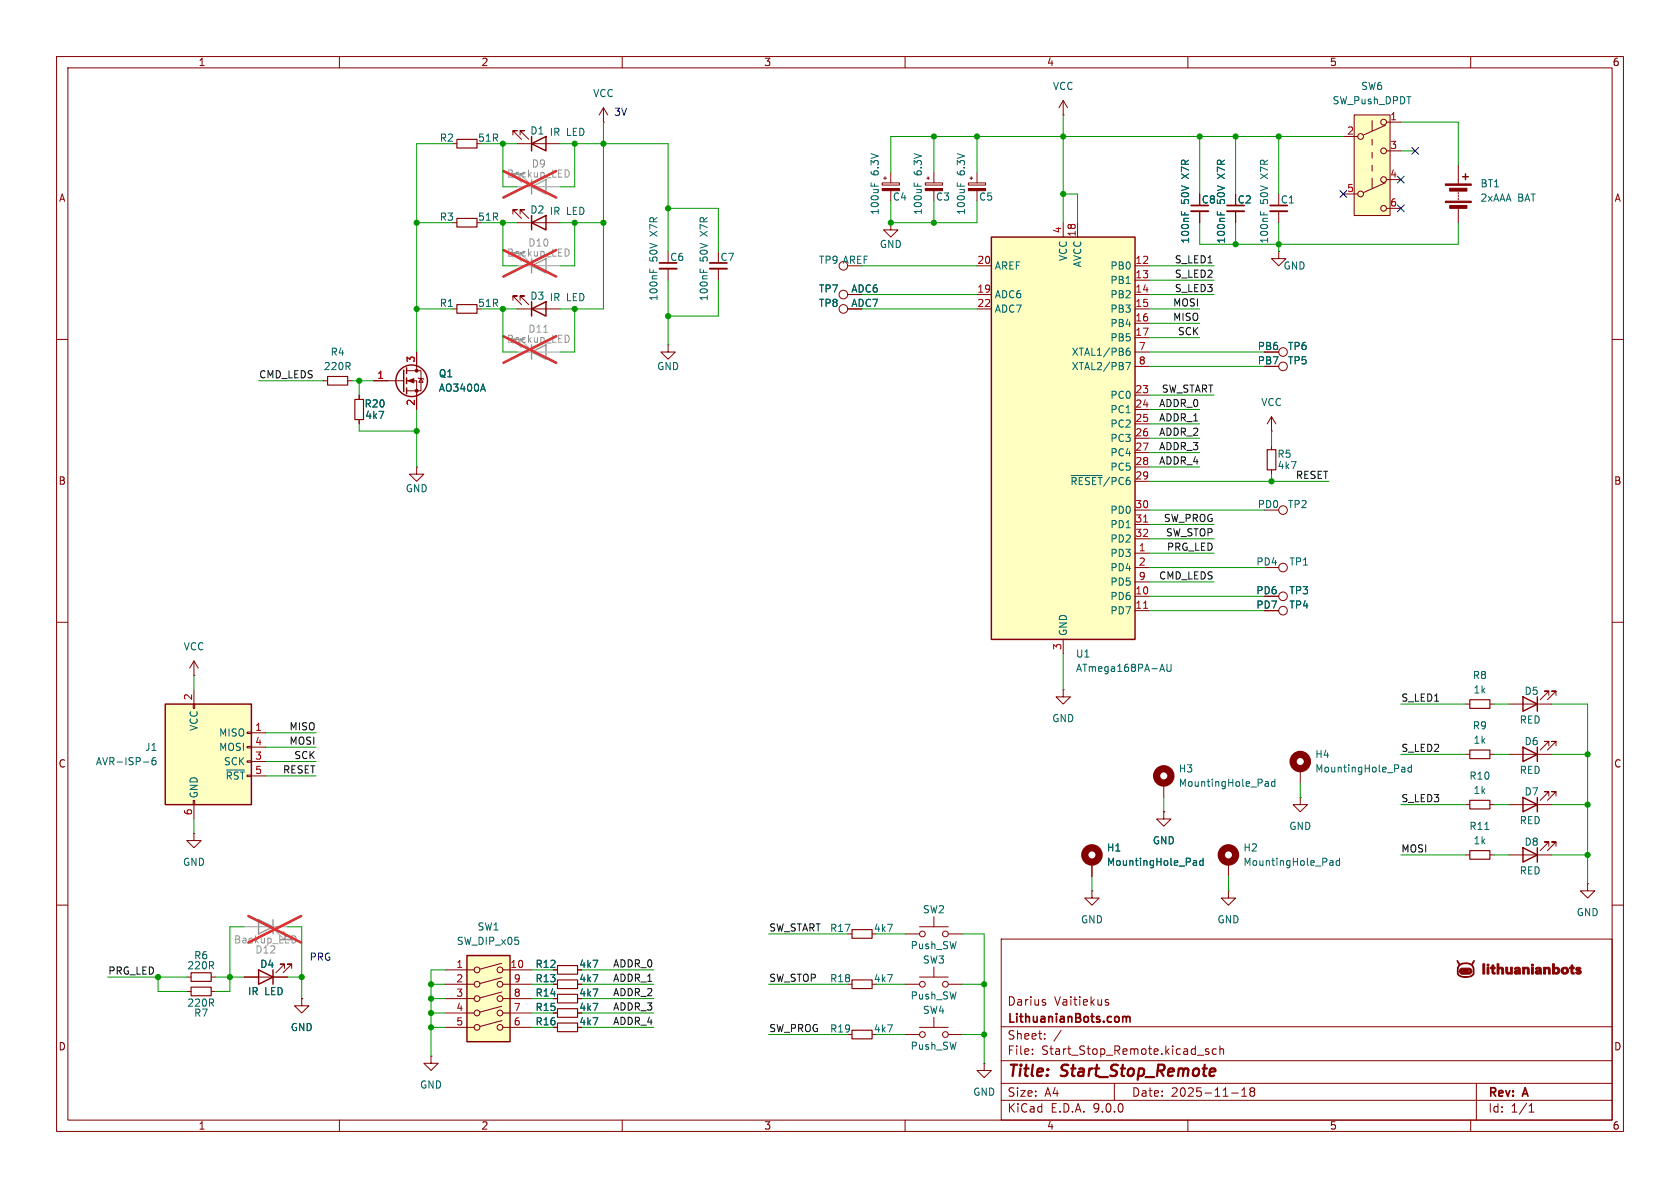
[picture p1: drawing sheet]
<svg xmlns="http://www.w3.org/2000/svg" width="297mm" height="210mm" viewBox="0 0 297 210" stroke-linecap="round" stroke-linejoin="round" font-family="sans-serif">
<g fill="none" stroke="#840000" stroke-width=".18">
<path d="M10 10h277v190h-277zM12 12h273v186h-273zM60 10v2M110 10v2M160 10v2M210 10v2M260 10v2M80 39.4h.8M80 25.4h.8M226.1 44.5v1.2h1.2l-1.2 1.3-1.3-1.3h1.3M226.1 44.5h.1M10 60h2"/>
<path d="M57.1 67.3h.8M61.5 67.3h.7M63.5 69.9v.7M63.5 74.2v.7M66 67.3h5.4M71.9 65.5h2.5v3.6h-2.5M71.9 67.3h1.8v5.1M73.7 62.2v3.3M73.9 66.8l.1 .1h.8l.1 .2M74.4 66.9l.4 .7h-.8zM224.8 78.7v.8M285 60h2"/>
<path d="M73.7 82.6v1.2h1.2l-1.2 1.3-1.3-1.3h1.3M73.7 82.6h.1M224.8 83.1v.7M10 110h2M34.3 119.4h.1M34.3 116.8l-.8 1.3M34.3 116.8l.8 1.3M34.3 116.8v2.6M285 110h2M34.3 147.3v1.3h1.3l-1.3 1.3-1.3-1.3h1.3M34.3 147.3h.1M193 157.5v1.3h1.3l-1.3 1.2-1.2-1.2h1.2"/>
<path d="M193 157.5h.1M193 152.4v2.5M205.7 143.5v1.3h1.3l-1.3 1.3-1.2-1.3h1.2M205.7 143.5h.1M217.2 157.5v1.3h1.2l-1.2 1.2-1.3-1.2h1.3M217.2 157.5h.1M266.7 151.1h7.6M273.8 149.6v-.8h-.8h.8l-1.5 1.6M275.1 149.6v-.8h-.8h.8l-1.5 1.6M280.7 156.2v1.3h1.2l-1.2 1.3-1.3-1.3h1.3M280.7 156.2h.1M10 160h2"/>
<path d="M33 172.7h.8M37.3 172.7h.8M43.2 172.7h7.6M50.3 171.2v-.8h-.8h.8l-1.5 1.6M51.6 171.2v-.8h-.8h.8l-1.6 1.6M53.3 176.5v1.3h1.3l-1.3 1.3-1.2-1.3h1.2M53.3 176.5h.1M149.9 165.1h.7M149.9 174h.7M160 165.1h2.6M162.6 163.8h5M165.1 162.1v1.7"/>
<path d="M165.1 179.8v1.8M167.6 165.1h2.6M177 166h108v32h-108zM184.7 177.2l.2 .2-.2 .3M184.7 176.7l.1 .1M195.5 177.1l.5 .2v.2l-.2 .2-.4-.1M195.5 176.8h.5M285 160h2M60 198v2M110 198v2M149.9 182.9h.7M160 198v2"/>
<path d="M160 182.9h2.6M162.6 181.6h5M167.6 182.9h2.6M174 188v1.2h1.3l-1.3 1.3-1.3-1.3h1.3M174 188h.1M177 194.5h108M177 191.5h108M177 187.5h108M177 181.5h108M182.5 186.3v.1M182.5 185.5v.1M184.7 183.6v.1"/>
<path d="M184.7 182.8v.1M187.6 182.1l-1.3 2M197 191.5v3M210 198v2M213.7 185.5l-.4-.1-.2 .2 .1 .2 .5 .2v.3h-.6M215 185.5l-.4-.1-.3 .3v.4l.2 .2h.5M215.7 185.5l.2-.1 .3 .1 .1 .9M215.7 184.9v1.5M217.7 193.2h1.2M219.5 193.8h.9M219.5 192.7l.5-.4v1.5M221.2 192.9l-.2 .3v.5l.2 .1 .5-.1 .1-.2-.1-.4-.2-.2"/>
<path d="M221.2 192.9l-.2-.2 .2-.4 .5 .1 .1 .2-.3 .3M221.2 192.9h.3M260 198v2M261 191.5v6.5M270.3 196.6h.9M270.3 195.5l.4-.4v1.5"/>
<circle cx="226.8" cy="62.2" r=".76"/>
<circle cx="163.1" cy="165.1" r=".51"/>
<circle cx="167.1" cy="165.1" r=".51"/>
<circle cx="163.1" cy="182.9" r=".51"/>
<circle cx="167.1" cy="182.9" r=".51"/>
</g>
<path d="M214.2 188.9l.6 .1v.4l-.9 .1M214.6 190.1l-.2 .1" fill="none" stroke="#840000" stroke-width=".4"/>
<path d="M198.6 179.8l.3-.1 .2 .2M199.1 179.9l.2-.2 .4 .1 .1 .9M199.1 179.9v.8" fill="none" stroke="#840000" stroke-width=".3"/>
<g fill="#840000" stroke="#840000" stroke-width=".18">
<path d="M258.5 171.6l.1 .1z"/>
<path d="M258.2 171.3l.2-.2h.9a.59 .59 0 0 1 .8 .3 .59 .59 0 0 1-.3 .8h-1.4l-.3-.2-.1-.3 .3-.1a.23 .23 0 0 0 .2 .3 .23 .23 0 0 0 .3-.2h.6a.23 .23 0 0 0 .4 .2 .23 .23 0 0 0 0-.4 .23 .23 0 0 0-.3 .1l-.7 .1a.23 .23 0 0 0-.2-.2 .23 .23 0 0 0-.3 .1h-.3z"/>
<path d="M257.6 169.8l.5 .7a2.83 2.83 0 0 1 2.1-.1l.4-.6v.2a.8 .8 0 0 0 0 1.2v.3a1.08 1.08 0 0 1-1.4 1.3h-.5a.9 .9 0 0 1-1.1-1.1h.2a.83 .83 0 0 0 1 .9 1.3 1.3 0 0 0 1.6-.6 1.36 1.36 0 0 0-1.2-1.7 1.36 1.36 0 0 0-1.4 1.4h-.2l.1-.6 .3-.5z"/>
<path d="M259.6 171.6l.1 .1z"/>
<path d="M262.1 170.4h.4v1.8h-.4z"/>
<path d="M262.9 171h.3v1.2h-.3z"/>
<path d="M263.8 170.6h.3v.4h.2v.2h-.2v.7h.2v.3l-.5-.1-.1-.9h-.2v-.2l.2-.1z"/>
<path d="M264.7 170.4h.3v.7a.53 .53 0 0 1 .7 0 .53 .53 0 0 1 .1 .7v.4h-.3v-.9l-.3-.1-.2 .3v.7h-.3z"/>
<path d="M266.2 171h.3v.5a.28 .28 0 0 0 .3 .4 .28 .28 0 0 0 .2-.4v-.5h.4v1.2h-.4v-.2a.52 .52 0 0 1-.6 .1 .52 .52 0 0 1-.2-.6z"/>
<path d="M267.9 171.1a.6 .6 0 0 1 .7 0 .6 .6 0 0 1 .2 .7v.4l-.4-.1a.42 .42 0 0 1-.7-.2h.3a.22 .22 0 0 0 .3 .1 .22 .22 0 0 0 .1-.3l-.4 .2h-.3l.2-.3 .5-.2a.28 .28 0 0 0-.2-.2 .28 .28 0 0 0-.3 .2l-.2-.1z"/>
<path d="M269.2 171h.3v.1a.54 .54 0 0 1 .7 0 .54 .54 0 0 1 .2 .7v.4h-.4v-.6a.29 .29 0 0 0-.3-.4 .29 .29 0 0 0-.2 .5v.5h-.3z"/>
<path d="M270.7 171h.4v1.2h-.4z"/>
<path d="M271.5 171.1a.6 .6 0 0 1 .8-.1 .6 .6 0 0 1 .2 .8v.4l-.3-.1a.42 .42 0 0 1-.5 .1 .42 .42 0 0 1-.3-.3l.4 .1a.24 .24 0 0 0 .3-.1 .24 .24 0 0 0 0-.2l-.4 .2h-.3a.75 .75 0 0 1 .7-.5 .27 .27 0 0 0-.2-.2 .27 .27 0 0 0-.3 .2l-.2-.1z"/>
<path d="M272.9 171h.3v.1a.52 .52 0 0 1 .7 0 .52 .52 0 0 1 .2 .6v.5h-.4v-.7a.26 .26 0 0 0-.1-.3 .26 .26 0 0 0-.4 .2v.8h-.3z"/>
<path d="M274.5 170.4h.3v.7a.6 .6 0 0 1 .8 .1 .6 .6 0 0 1 0 .8 .6 .6 0 0 1-.8 .1v.1h-.3v-.6h.3a.33 .33 0 0 0 .5 .3 .33 .33 0 0 0 0-.6 .33 .33 0 0 0-.5 .2l-.3 .1z"/>
<path d="M276.2 171.1a.66 .66 0 0 1 1 .1 .66 .66 0 0 1-.3 1 .66 .66 0 0 1-.9-.6h.3a.33 .33 0 0 0 .5 .3 .33 .33 0 0 0 0-.6 .33 .33 0 0 0-.5 .2v.1h-.3z"/>
<path d="M277.8 170.6h.3v.4h.2v.2h-.2v.7h.2v.3l-.5-.1-.1-.9h-.2v-.2l.2-.1z"/>
<path d="M278.6 171.1a.43 .43 0 0 1 .5-.2 .43 .43 0 0 1 .3 .4l-.4-.1-.1 .1 .1 .1a.45 .45 0 0 1 .5 .5 .45 .45 0 0 1-.7 .3l-.3-.3a.29 .29 0 0 1 .5 .1l.2-.1v-.1a.47 .47 0 0 1-.5-.2 .47 .47 0 0 1-.1-.5z"/>
<path d="M72.1 67.3l1.1-.4v.8z"/>
<circle cx="263.1" cy="170.6" r=".19"/>
<circle cx="270.9" cy="170.6" r=".19"/>
<circle cx="73.7" cy="65.5" r=".25"/>
<circle cx="73.7" cy="69.1" r=".25"/>
</g>
<g fill="none" stroke="#840000" stroke-width=".25">
<path d="M71.4 65.4v3.8M71.9 65v1M71.9 66.8v1M71.9 68.6v1M269.2 149.9l2.6 1.2-2.6 1.3zM271.8 149.9v2.5M45.7 171.5l2.6 1.2-2.6 1.3zM48.3 171.5v2.5"/>
<circle cx="72.8" cy="67.3" r="2.79"/>
</g>
<path d="M80.8 38.6h3.5v1.5h-3.5zM80.8 24.6h3.5v1.6h-3.5zM57.9 66.5h3.6v1.6h-3.6zM62.7 70.6h1.6v3.6h-1.6zM224 79.5h1.6v3.6h-1.6zM33.8 172h3.5v1.5h-3.5zM150.6 164.3h3.6v1.6h-3.6zM150.6 173.2h3.6v1.6h-3.6zM150.6 182.1h3.6v1.5h-3.6z" fill="none" stroke="#840000" stroke-width=".2"/>
<circle cx="193" cy="151.1" r="1.27" fill="none" stroke="#840000" stroke-width="1.3"/>
<path d="M85.4 67.9l.4 1.3M211.1 152.1h.3l.1 .2v.7M211.5 152.9l-.4 .1M211.5 152.4l-.4 .1M212.7 152.2l-.4-.1-.2 .3 .1 .5h.5M212.7 151.7v1.3" fill="none" stroke="#006464" stroke-width=".18"/>
<path d="M43.2 163.8h7.6M48.8 164.6l1.5 1.5h-.8h.8v-.7M50 164.6l1.6 1.5h-.8h.8v-.7" fill="none" stroke="#a1a1a1" stroke-width=".18"/>
<path d="M45.7 162.6l2.6 1.2-2.6 1.3zM48.3 162.6v2.5" fill="none" stroke="#a1a1a1" stroke-width=".25"/>
<path d="M51.9 165.4a.68 .68 0 0 1 .5 .7 .68 .68 0 0 1-.5 .6" fill="none" stroke="#989898" stroke-width=".18"/>
<path d="M43.9 161.9l9.3 4.7M53.2 161.9l-9.3 4.7" fill="none" stroke="#e12e31" stroke-width=".46"/>
<path d="M29.2 124.5h15.2v17.7h-15.2z" fill="#ffffc2"/>
<g fill="none" stroke="#840000" stroke-width=".18">
<path d="M224.8 76.2h.1M224.8 73.7l-.8 1.2M224.8 73.7l.8 1.2M224.8 73.7v2.5M223.5 100.3h2.6M223.5 105.4h2.6M34.2 124.5h.2v.7h-.2zM34.3 121.9v2.6M43.7 129.4h.7v.3h-.7zM43.7 132h.7v.2h-.7zM43.7 134.5h.7v.2h-.7zM44.4 129.5h2.6"/>
<path d="M44.4 132.1h2.6M44.4 134.6h2.6M44.4 137.2h2.6M188 121.9v1.3h1.2l-1.2 1.3-1.3-1.3h1.3M188 121.9h.1M34.2 141.5h.2v.7h-.2zM34.3 142.2v2.6M33 175.3h.8M37.3 175.3h.8M76.2 186.7v1.3h1.3l-1.3 1.2-1.3-1.2h1.3M76.2 186.7h.1"/>
<circle cx="226.8" cy="64.8" r=".76"/>
<circle cx="226.8" cy="90.2" r=".76"/>
<circle cx="226.8" cy="105.4" r=".76"/>
<circle cx="226.8" cy="100.3" r=".76"/>
</g>
<path d="M29.2 124.5h15.2v17.7h-15.2z" fill="none" stroke="#840000" stroke-width=".25"/>
<path d="M25.3 134.7h1M27.5 133.9l-.4 .1a.86 .86 0 0 0 0 1.2l.4-.1 .1-.4-.3-.3h-.2l-.2 .3M40 136.1h3.2" fill="none" stroke="#006464" stroke-width=".18"/>
<path d="M33.8 174.5h3.5v1.5h-3.5z" fill="none" stroke="#840000" stroke-width=".2"/>
<path d="M175.3 41.9h25.4v71.1h-25.4z" fill="#ffffc2"/>
<path d="M175.3 41.9h25.4v71.1h-25.4z" fill="none" stroke="#840000" stroke-width=".25"/>
<g fill="none" stroke="#840000" stroke-width=".18">
<path d="M106.7 19.1l-.8 1.2M106.7 19.1l.7 1.2M106.7 19.1v2.5M106.7 21.6h.1M188 39.4v2.5M190.5 39.4v2.5M218.4 37.3v2.1M172.7 47h2.6M172.7 52.1h2.6M172.7 54.6h2.6M200.7 47h2.5M200.7 52.1h2.5"/>
<path d="M200.7 54.6h2.5M200.7 49.5h2.5M200.7 57.2h2.5M200.7 59.7h2.5M200.7 62.2h2.5M200.7 64.8h2.5M200.7 69.9h2.5M200.7 72.4h2.5M200.7 74.9h2.5M200.7 77.5h2.5M200.7 80h2.5M200.7 82.6h2.5"/>
<path d="M200.7 85.1h2.5M200.7 90.2h2.5M200.7 92.7h2.5M200.7 95.3h2.5M200.7 97.8h2.5M188 113v2.6M200.7 100.3h2.5M200.7 102.9h2.5M200.7 105.4h2.5M200.7 108h2.5M160 174h2.6M162.6 172.7h5"/>
<path d="M165.1 170.9v1.8M167.6 174h2.6"/>
<circle cx="163.1" cy="174" r=".51"/>
<circle cx="167.1" cy="174" r=".51"/>
</g>
<path d="M215.2 37.4v.6M215.8 37.6v.4M199 64.1h.9l-.6 1.2M199.1 62.1l.5-.1 .2 .3-.1 .4-.4 .1-.2-.1M199.7 61.5l-.4 .1-.2 .2M189.4 84h5.4M205.2 118.3h.6M205.5 117.4l.4 1.3M206.3 117.4v1l.2 .3 .4-.1 .1-.2v-1" fill="none" stroke="#006464" stroke-width=".18"/>
<path d="M202.2 92.3h.7M202.2 107.5h.7" fill="none" stroke="#a90000" stroke-width=".18"/>
<path d="M216.9 36.3h3.1" fill="none" stroke="#840000" stroke-width=".3"/>
<path d="M216.9 37.3h3.1" fill="none" stroke="#840000" stroke-width=".33"/>
<path d="M82.5 168.9h7.7v15.3h-7.7z" fill="#ffffc2"/>
<g fill="none" stroke="#840000" stroke-width=".18">
<path d="M157.5 39.4v1.2h1.2l-1.2 1.3-1.3-1.3h1.3M157.5 39.4h.1M212.1 37.3v2.1M226.1 37.3v2.1M257.8 29.2v3.3M257.8 34v.3M257.8 34.5v.3M257.8 35.1v.2M257.8 36.8v2.6M223.5 108h2.6M78.7 171.5h5.1M78.7 174h5.1"/>
<path d="M78.7 176.5h5.1M78.7 179.1h5.1M88.7 170.3l-3.9 1M88.7 172.8l-3.9 1.1M88.7 175.4l-3.9 1M88.7 177.9l-3.9 1M88.9 171.5h5.1M88.9 174h5.1M88.9 176.5h5.1M88.9 179.1h5.1M78.7 181.6h5.1M88.7 180.4l-3.9 1.1"/>
<path d="M88.9 181.6h5.1"/>
<circle cx="226.8" cy="107.9" r=".76"/>
<circle cx="84.3" cy="179.1" r=".51"/>
<circle cx="84.3" cy="171.5" r=".51"/>
<circle cx="84.3" cy="176.5" r=".51"/>
<circle cx="84.3" cy="174" r=".51"/>
<circle cx="88.4" cy="179.1" r=".51"/>
<circle cx="88.4" cy="174" r=".51"/>
<circle cx="88.4" cy="171.5" r=".51"/>
<circle cx="88.4" cy="176.5" r=".51"/>
<circle cx="84.3" cy="181.6" r=".51"/>
<circle cx="88.4" cy="181.6" r=".51"/>
</g>
<path d="M258.6 31.2h1M259.1 30.7v1.1M82.5 168.9h7.7v15.3h-7.7z" fill="none" stroke="#840000" stroke-width=".25"/>
<path d="M210.6 36.3h3M224.5 36.3h3.1" fill="none" stroke="#840000" stroke-width=".3"/>
<path d="M210.6 37.3h3M224.5 37.3h3.1" fill="none" stroke="#840000" stroke-width=".33"/>
<path d="M208.9 37.4v.6M209.5 37.6v.4M222.8 37.4v.6M223.4 37.6v.4" fill="none" stroke="#006464" stroke-width=".18"/>
<g fill="#840000" stroke="#840000" stroke-width=".18">
<path d="M255.5 32.5h4.6v.3h-4.6z"/>
<path d="M255.5 35.6h4.6v.2h-4.6z"/>
<path d="M256.3 33.3h3v.5h-3z"/>
<path d="M256.3 36.3h3v.5h-3z"/>
</g>
<path d="M239.4 20.3h6.3v17.8h-6.3z" fill="#ffffc2"/>
<g fill="none" stroke="#840000" stroke-width=".18">
<path d="M188 17.8l-.8 1.3M188 17.8l.7 1.3M188 17.8v2.5M90.7 37.8v-.7h.7h-.7l1.5 1.5M90.7 23.9v-.8h.7h-.7l1.5 1.5M91.4 39.4h7.7M91.4 25.4h7.7M91.9 37.8v-.7h.8h-.8l1.6 1.5M91.9 23.9v-.8h.8h-.8l1.6 1.5M156 32.3h3v.4h-3zM156.2 31.5h.5M156.5 31.2v.6"/>
<path d="M157.5 30.5v1.8M157.5 33.7v1.9M163.6 32.3h3v.4h-3zM163.8 31.5h.5M164.1 31.2v.6M165.1 30.5v1.8M165.1 33.7v1.9M171.2 32.3h3v.4h-3zM171.4 31.5h.6M171.7 31.2v.6M172.7 30.5v1.8M172.7 33.7v1.9"/>
<path d="M188 20.3h.1M212.1 37.3v2.1M218.4 37.3v2.1M237.5 24.1h2.5M237.5 34.3h2.5M239.4 20.3h6.3v17.8h-6.3zM242.6 21.3v1.8M242.6 24.6v1.1M242.6 26.9v1M242.6 29.2v1M242.6 31.5v1.8M244.9 22.1l-3.9 1.8"/>
<path d="M244.9 32.3l-3.9 1.7M245.1 21.6h2.5M245.1 26.7h2.5M245.1 31.8h2.5M245.1 36.8h2.5M80 54.6h.8M90.7 53.1v-.8h.7h-.7l1.5 1.5M91.4 54.6h7.7M91.9 53.1v-.8h.8h-.8l1.6 1.5M118.1 47.5v2M127 47.5v2M63.5 69.9v.7"/>
<path d="M63.5 74.2v.7M66 67.3h2.6M73.7 62.2v2.6M73.7 69.9v2.5M118.1 61v1.2h1.3l-1.3 1.3-1.3-1.3h1.3M118.1 61h.1M223.5 105.4h2.6M223.5 108h2.6M205.7 138.4v2.6M229.9 135.9v2.5M259.1 133.4h.7M259.1 124.5h.7"/>
<path d="M263.4 133.4h.8M263.4 124.5h.8M266.7 133.4h7.6M266.7 124.5h7.6M273.8 122.9v-.7h-.8h.8l-1.5 1.5M273.8 131.8v-.7h-.8h.8l-1.5 1.5M275.1 122.9v-.7h-.8h.8l-1.5 1.5M275.1 131.8v-.7h-.8h.8l-1.5 1.5M193 152.4v2.5M205.7 143.5h.1M217.2 152.4v2.5M229.9 141v1.2h1.2l-1.2 1.3-1.3-1.3h1.3"/>
<path d="M229.9 141h.1M259.1 151.1h.7M259.1 142.2h.7M263.4 151.1h.8M263.4 142.2h.8M266.7 142.2h7.6M273.8 140.7v-.7h-.8h.8l-1.5 1.5M275.1 140.7v-.7h-.8h.8l-1.5 1.5M43.2 172.7h2.5M48.3 172.7h2.5M53.3 176.5h.1M97.8 176.5h.8"/>
<path d="M97.8 171.5h.8M97.8 179.1h.8M97.8 174h.8M97.8 181.6h.8"/>
<circle cx="240.5" cy="34.3" r=".51"/>
<circle cx="240.5" cy="24.1" r=".51"/>
<circle cx="244.6" cy="31.8" r=".51"/>
<circle cx="244.6" cy="36.8" r=".51"/>
<circle cx="244.6" cy="21.6" r=".51"/>
<circle cx="244.6" cy="26.7" r=".51"/>
<circle cx="149.1" cy="54.6" r=".76"/>
<circle cx="149.1" cy="47" r=".76"/>
<circle cx="149.1" cy="52.1" r=".76"/>
</g>
<path d="M80.8 53.8h3.5v1.6h-3.5zM259.8 132.6h3.6v1.5h-3.6zM259.8 123.7h3.6v1.5h-3.6zM259.8 150.4h3.6v1.5h-3.6zM259.8 141.5h3.6v1.5h-3.6zM98.6 175.8h3.5v1.5h-3.5zM98.6 170.7h3.5v1.5h-3.5zM98.6 178.3h3.5v1.5h-3.5zM98.6 173.2h3.5v1.6h-3.5zM98.6 180.8h3.5v1.6h-3.5z" fill="none" stroke="#840000" stroke-width=".2"/>
<g fill="none" stroke="#006464" stroke-width=".18">
<path d="M154 32.3v.6M154.6 32.5v.4M161.6 32.3v.6M162.2 32.5v.4M169.2 32.3v.6M169.8 32.5v.4M208.9 37.4v.6M209.5 37.6v.4M215.2 37.4v.6M215.8 37.6v.4M114.9 47.5v.6M115.5 47.7v.4"/>
<path d="M123.8 47.5v.6M124.4 47.7v.4M85.4 67.9l.4 1.3M223.8 138.2h.3l.1 .1v.7M224.2 138.9l-.4 .1M224.2 138.5h-.4M225.4 138.2h-.4l-.2 .2 .1 .5h.5M225.4 137.7v1.3M247.9 135.6h.3l.2 .2v.7M248.4 136.4l-.5 .1M248.4 135.9l-.5 .1M249.5 135.7l-.3-.1-.3 .3 .1 .5h.5"/>
<path d="M249.5 135.2v1.3M211.1 152.1h.3l.1 .2v.7M211.5 152.9l-.4 .1M211.5 152.4l-.4 .1M212.7 152.2l-.4-.1-.2 .3 .1 .5h.5M212.7 151.7v1.3M235.2 152.1h.3l.2 .2v.7M235.7 152.9l-.5 .1M235.7 152.4l-.5 .1M236.8 152.2l-.3-.1-.3 .3 .1 .5h.5M236.8 151.7v1.3M262.5 146.6h.7"/>
</g>
<path d="M116.6 46.5h3M125.5 46.5h3" fill="none" stroke="#840000" stroke-width=".3"/>
<path d="M116.6 47.5h3M125.5 47.5h3" fill="none" stroke="#840000" stroke-width=".33"/>
<g fill="none" stroke="#840000" stroke-width="1.3">
<circle cx="205.7" cy="137.2" r="1.27"/>
<circle cx="229.9" cy="134.6" r="1.27"/>
<circle cx="217.2" cy="151.1" r="1.27"/>
</g>
<path d="M94 39.4l2.5-1.3v2.5zM94 25.4l2.5-1.3v2.6zM94 24.1v2.6M94 38.1v2.5M94 54.6l2.5-1.3v2.6zM94 53.3v2.6M269.2 123.2l2.6 1.3-2.6 1.2zM269.2 132.1l2.6 1.3-2.6 1.2zM271.8 123.2v2.5M271.8 132.1v2.5M269.2 141l2.6 1.2-2.6 1.3zM271.8 141v2.5" fill="none" stroke="#840000" stroke-width=".25"/>
<g fill="#840000" stroke="#840000" stroke-width=".18">
<path d="M156 33.3h3v.4h-3z"/>
<path d="M163.6 33.3h3v.4h-3z"/>
<path d="M171.2 33.3h3v.4h-3z"/>
</g>
<path d="M91.4 33h7.7M91.4 47h7.7M91.4 62.2h7.7" fill="none" stroke="#a1a1a1" stroke-width=".18"/>
<path d="M94 33l2.5-1.2v2.5zM94 31.8v2.5M94 47l2.5-1.3v2.6zM94 45.7v2.6M94 62.2l2.5-1.2v2.5zM94 61v2.5" fill="none" stroke="#a1a1a1" stroke-width=".25"/>
<path d="M100.2 30a.68 .68 0 0 1 .4 .7 .68 .68 0 0 1-.4 .6M96.1 58.7h.8M100.2 44a.68 .68 0 0 1 .4 .6 .68 .68 0 0 1-.4 .7M100.2 59.3a.68 .68 0 0 1 .4 .6 .68 .68 0 0 1-.4 .6" fill="none" stroke="#989898" stroke-width=".18"/>
<path d="M89 30.2l9.3 4.7M98.3 30.2l-9.3 4.7M89 44.2l9.3 4.7M89 59.4l9.3 4.7M98.3 44.2l-9.3 4.7M98.3 59.4l-9.3 4.7" fill="none" stroke="#e12e31" stroke-width=".46"/>
<g fill="none" stroke="#009600" stroke-width=".18">
<path d="M73.7 39.4h6.3M80 25.4h-6.3v36.8M85.1 25.4h6.3M85.1 39.4h6.3M88.9 25.4v7.6h2.5M88.9 39.4v7.6h2.5M99.1 25.4h19v19.1M99.1 39.4h7.6M101.6 25.4v7.6h-2.5M101.6 39.4v7.6h-2.5M106.7 21.6v33h-7.6M118.1 36.8h8.9v7.7"/>
<path d="M157.5 35.6v3.8h15.2v-3.8M165.1 24.1v6.4M165.1 35.6v3.8M172.7 24.1v6.4M188 20.3v19.1M188 34.3h2.5v5.1M212.1 24.1v10.2M212.1 39.4v3.8h45.7v-3.8M218.4 24.1v10.2M218.4 39.4v3.8M226.1 24.1v10.2M226.1 39.4v5.1"/>
<path d="M237.5 24.1h-80v6.4M247.6 26.7h2.6M247.6 21.6h10.2v7.6M73.7 54.6h6.3M85.1 54.6h6.3M88.9 54.6v7.6h2.5M101.6 54.6v7.6h-2.5M118.1 49.5v11.5M127 49.5v6.4h-8.9M152.4 54.6h20.3M152.4 47h20.3M152.4 52.1h20.3"/>
<path d="M203.2 54.6h8.9M203.2 47h11.4M203.2 59.7h8.9M203.2 57.2h8.9M203.2 52.1h11.4M203.2 49.5h11.4M45.7 67.3h11.4M62.2 67.3h3.8M63.5 67.3v2.6M63.5 74.9v1.3h10.2M73.7 72.4v10.2M203.2 62.2h20.3"/>
<path d="M203.2 72.4h8.9M203.2 74.9h8.9M203.2 69.9h11.4M203.2 64.8h20.3M203.2 77.5h8.9M224.8 76.2v2.5M203.2 82.6h8.9M203.2 92.7h11.4M203.2 80h8.9M203.2 90.2h20.3M203.2 97.8h11.4M203.2 85.1h31.7"/>
<path d="M203.2 95.3h11.4M224.8 83.8v1.3M34.3 119.4v2.5M188 115.6v6.3M203.2 102.9h11.4M203.2 105.4h20.3M203.2 100.3h20.3M203.2 108h20.3M47 137.2h8.9M47 134.6h8.9M47 129.5h8.9M47 132.1h8.9"/>
<path d="M229.9 138.4v2.6M247.6 133.4h11.5M247.6 124.5h11.5M264.2 133.4h2.5M264.2 124.5h2.5M274.3 133.4h6.4M274.3 124.5h6.4v31.7M34.3 144.8v2.5M193 154.9v2.6M205.7 141v2.5M217.2 154.9v2.6M247.6 151.1h11.5"/>
<path d="M247.6 142.2h11.5M264.2 151.1h2.5M264.2 142.2h2.5M274.3 151.1h6.4M274.3 142.2h6.4M19 172.7h14M27.9 172.7v2.6h5.1M38.1 172.7h5.1M43.2 163.8h-2.6v11.5h-2.5M50.8 172.7h2.5M50.8 163.8h2.5v12.7M76.2 176.5h2.5"/>
<path d="M76.2 179.1h2.5M76.2 174h2.5M78.7 171.5h-2.5v15.2M94 176.5h3.8M94 179.1h3.8M94 174h3.8M94 171.5h3.8M102.9 176.5h12.7M102.9 179.1h12.7M102.9 174h12.7M102.9 171.5h12.7M135.9 174h14"/>
<path d="M135.9 165.1h14M154.9 174h5.1M154.9 165.1h5.1M170.2 174h3.8M170.2 165.1h3.8v22.9M76.2 181.6h2.5M94 181.6h3.8M102.9 181.6h12.7M135.9 182.9h14M154.9 182.9h5.1M170.2 182.9h3.8"/>
</g>
<path d="M236.9 33.7l1.2 1.2M238.1 33.7l-1.2 1.2M247 31.1l1.3 1.3M247 36.2l1.3 1.2M248.3 31.1l-1.3 1.3M248.3 36.2l-1.3 1.2M249.6 26.1l1.2 1.2M250.8 26.1l-1.2 1.2" fill="none" stroke="#000084" stroke-width=".18"/>
<g fill="#009600" stroke="#009600" stroke-width=".18">
<circle cx="27.9" cy="172.7" r=".46"/>
<circle cx="40.6" cy="172.7" r=".46"/>
<circle cx="53.3" cy="172.7" r=".46"/>
<circle cx="106.7" cy="25.4" r=".46"/>
<circle cx="101.6" cy="39.4" r=".46"/>
<circle cx="101.6" cy="54.6" r=".46"/>
<circle cx="118.1" cy="55.9" r=".46"/>
<circle cx="106.7" cy="39.4" r=".46"/>
<circle cx="118.1" cy="36.8" r=".46"/>
<circle cx="88.9" cy="39.4" r=".46"/>
<circle cx="88.9" cy="54.6" r=".46"/>
<circle cx="101.6" cy="25.4" r=".46"/>
<circle cx="73.7" cy="39.4" r=".46"/>
<circle cx="63.5" cy="67.3" r=".46"/>
<circle cx="73.7" cy="54.6" r=".46"/>
<circle cx="73.7" cy="76.2" r=".46"/>
<circle cx="88.9" cy="25.4" r=".46"/>
<circle cx="76.2" cy="179.1" r=".46"/>
<circle cx="76.2" cy="181.6" r=".46"/>
<circle cx="76.2" cy="174" r=".46"/>
<circle cx="76.2" cy="176.5" r=".46"/>
<circle cx="280.7" cy="133.4" r=".46"/>
<circle cx="280.7" cy="151.1" r=".46"/>
<circle cx="280.7" cy="142.2" r=".46"/>
<circle cx="165.1" cy="39.4" r=".46"/>
<circle cx="188" cy="34.3" r=".46"/>
<circle cx="172.7" cy="24.1" r=".46"/>
<circle cx="165.1" cy="24.1" r=".46"/>
<circle cx="188" cy="24.1" r=".46"/>
<circle cx="157.5" cy="39.4" r=".46"/>
<circle cx="226.1" cy="43.2" r=".46"/>
<circle cx="212.1" cy="24.1" r=".46"/>
<circle cx="226.1" cy="24.1" r=".46"/>
<circle cx="218.4" cy="24.1" r=".46"/>
<circle cx="218.4" cy="43.2" r=".46"/>
<circle cx="224.8" cy="85.1" r=".46"/>
<circle cx="174" cy="182.9" r=".46"/>
<circle cx="174" cy="174" r=".46"/>
</g>
<g font-size="2.8" fill="#840000">
<text x="178" y="190.9">Title:</text>
<text x="187.7" y="190.9">Start_Stop_Remote</text>
</g>
<g font-size="2.1" fill="#840000">
<text x="178" y="178">Darius</text>
<text x="186.4" y="178">Vaitiekus</text>
<text x="178" y="184">Sheet:</text>
<text x="178" y="181.2">LithuanianBots.com</text>
<text x="178" y="186.7">File:</text>
<text x="184.1" y="186.7">Start_Stop_Remote.kicad_sch</text>
<text x="178" y="196.9">KiCad</text>
<text x="178" y="194.1">Size:</text>
<text x="184.7" y="194.1">A4</text>
<text x="185.7" y="196.9">E.D.A.</text>
<text x="193.3" y="196.9">9.0.0</text>
<text x="200" y="194.1">Date:</text>
<text x="207" y="194.1">2025-11-18</text>
<text x="263" y="194.3">Rev:</text>
<text x="263" y="196.9">Id:</text>
<text x="267.1" y="196.9">1/1</text>
<text x="269.4" y="194.3">A</text>
</g>
<g font-size="1.8" fill="#840000">
<text x="35" y="11.9">1</text>
<text x="85" y="11.9">2</text>
<text x="135" y="11.9">3</text>
<text x="185" y="11.9">4</text>
<text x="235" y="11.9">5</text>
<text x="285" y="11.9">6</text>
<text x="10.3" y="35.9">A</text>
<text x="285.3" y="35.9">A</text>
<text x="212.4" y="36.2">C8</text>
<text x="218.7" y="36.2">C2</text>
<text x="150.4" y="51.9">ADC6</text>
<text x="150.4" y="54.5">ADC7</text>
<text x="222.3" y="62.1">PB6</text>
<text x="222.3" y="64.6">PB7</text>
<text x="10.3" y="85.9">B</text>
<text x="285.3" y="85.9">B</text>
<text x="10.3" y="135.9">C</text>
<text x="285.3" y="135.9">C</text>
<text x="102.3" y="171.3">4k7</text>
<text x="102.3" y="173.8">4k7</text>
<text x="102.3" y="176.4">4k7</text>
<text x="102.3" y="178.9">4k7</text>
<text x="10.3" y="185.9">D</text>
<text x="102.3" y="181.5">4k7</text>
<text x="285.3" y="185.9">D</text>
<text x="35" y="199.9">1</text>
<text x="85" y="199.9">2</text>
<text x="135" y="199.9">3</text>
<text x="185" y="199.9">4</text>
<text x="235" y="199.9">5</text>
<text x="285" y="199.9">6</text>
</g>
<g font-size="1.8" fill="#006464">
<text x="104.8" y="17.4">VCC</text>
<text x="186" y="16.1">VCC</text>
<text x="240.5" y="16.1">SW6</text>
<text x="93.7" y="24">D1</text>
<text x="235.5" y="18.6">SW_Push_DPDT</text>
<text x="77.7" y="25.2">R2</text>
<text x="84.4" y="25.2">51R</text>
<text x="97.1" y="24.2">IR</text>
<text x="100.1" y="24.2">LED</text>
<text x="155.5" y="31.1" transform="rotate(-90 155.5 31.1)">6.3V</text>
<text x="157.7" y="35.7">C4</text>
<text x="163.2" y="31.1" transform="rotate(-90 163.2 31.1)">6.3V</text>
<text x="165.4" y="35.7">C3</text>
<text x="170.8" y="31.1" transform="rotate(-90 170.8 31.1)">6.3V</text>
<text x="173" y="35.7">C5</text>
<text x="210.4" y="31.5" transform="rotate(-90 210.4 31.5)">X7R</text>
<text x="216.8" y="31.5" transform="rotate(-90 216.8 31.5)">X7R</text>
<text x="224.4" y="31.5" transform="rotate(-90 224.4 31.5)">X7R</text>
<text x="261.6" y="33.3">BT1</text>
<text x="261.6" y="35.9">2xAAA</text>
<text x="268.3" y="35.9">BAT</text>
<text x="77.7" y="39.2">R3</text>
<text x="84.4" y="39.2">51R</text>
<text x="93.7" y="37.9">D2</text>
<text x="97.1" y="38.2">IR</text>
<text x="100.1" y="38.2">LED</text>
<text x="116.4" y="41.6" transform="rotate(-90 116.4 41.6)">X7R</text>
<text x="125.3" y="41.6" transform="rotate(-90 125.3 41.6)">X7R</text>
<text x="155.5" y="38.1" transform="rotate(-90 155.5 38.1)">100uF</text>
<text x="163.2" y="38.1" transform="rotate(-90 163.2 38.1)">100uF</text>
<text x="170.8" y="38.1" transform="rotate(-90 170.8 38.1)">100uF</text>
<text x="210.4" y="36.1" transform="rotate(-90 210.4 36.1)">50V</text>
<text x="216.8" y="36.1" transform="rotate(-90 216.8 36.1)">50V</text>
<text x="224.4" y="36.1" transform="rotate(-90 224.4 36.1)">50V</text>
<text x="226.3" y="36.2">C1</text>
<text x="116.4" y="46.3" transform="rotate(-90 116.4 46.3)">50V</text>
<text x="118.4" y="46.3">C6</text>
<text x="125.3" y="46.3" transform="rotate(-90 125.3 46.3)">50V</text>
<text x="127.3" y="46.3">C7</text>
<text x="144.7" y="46.8">TP9 AREF</text>
<text x="155.4" y="44">GND</text>
<text x="175.8" y="47.9">AREF</text>
<text x="188.8" y="46.2" transform="rotate(-90 188.8 46.2)">VCC</text>
<text x="191.4" y="47.3" transform="rotate(-90 191.4 47.3)">AVCC</text>
<text x="196.2" y="47.9">PB0</text>
<text x="210.4" y="43.2" transform="rotate(-90 210.4 43.2)">100nF</text>
<text x="216.8" y="43.2" transform="rotate(-90 216.8 43.2)">100nF</text>
<text x="224.4" y="43.2" transform="rotate(-90 224.4 43.2)">100nF</text>
<text x="226.8" y="47.9">GND</text>
<text x="93.7" y="53.2">D3</text>
<text x="97.1" y="53.4">IR</text>
<text x="100.1" y="53.4">LED</text>
<text x="116.4" y="53.3" transform="rotate(-90 116.4 53.3)">100nF</text>
<text x="125.3" y="53.3" transform="rotate(-90 125.3 53.3)">100nF</text>
<text x="144.7" y="51.9">TP7</text>
<text x="175.8" y="52.9">ADC6</text>
<text x="196.2" y="50.4">PB1</text>
<text x="196.2" y="52.9">PB2</text>
<text x="77.7" y="54.5">R1</text>
<text x="84.4" y="54.5">51R</text>
<text x="144.7" y="54.5">TP8</text>
<text x="175.8" y="55.5">ADC7</text>
<text x="196.2" y="55.5">PB3</text>
<text x="196.2" y="58">PB4</text>
<text x="57.1" y="65.6">220R</text>
<text x="58.3" y="63.1">R4</text>
<text x="116.1" y="65.6">GND</text>
<text x="189.4" y="63.1">XTAL1/PB6</text>
<text x="189.4" y="65.6">XTAL2/PB7</text>
<text x="196.2" y="60.6">PB5</text>
<text x="227.6" y="62.1">TP6</text>
<text x="227.6" y="64.6">TP5</text>
<text x="77.5" y="69.4">AO3400A</text>
<text x="77.5" y="66.9">Q1</text>
<text x="196.2" y="70.7">PC0</text>
<text x="222.9" y="72">VCC</text>
<text x="64.3" y="72.2">R20</text>
<text x="64.5" y="74.3">4k7</text>
<text x="196.2" y="73.3">PC1</text>
<text x="196.2" y="75.8">PC2</text>
<text x="196.2" y="78.3">PC3</text>
<text x="196.2" y="80.9">PC4</text>
<text x="196.2" y="83.4">PC5</text>
<text x="225.7" y="81.1">R5</text>
<text x="225.8" y="83.2">4k7</text>
<text x="71.6" y="87.2">GND</text>
<text x="189.1" y="86">~{RESET}/PC6</text>
<text x="196.2" y="91">PD0</text>
<text x="196.2" y="93.6">PD1</text>
<text x="222.3" y="90">PD0</text>
<text x="227.6" y="90">TP2</text>
<text x="196.2" y="96.1">PD2</text>
<text x="196.2" y="98.7">PD3</text>
<text x="196.2" y="101.2">PD4</text>
<text x="222" y="100.2">PD4</text>
<text x="227.8" y="100.2">TP1</text>
<text x="196.2" y="103.7">PD5</text>
<text x="196.2" y="106.3">PD6</text>
<text x="222" y="105.3">PD6</text>
<text x="222" y="107.8">PD7</text>
<text x="227.8" y="105.3">TP3</text>
<text x="227.8" y="107.8">TP4</text>
<text x="188.8" y="112.5" transform="rotate(-90 188.8 112.5)">GND</text>
<text x="196.2" y="108.8">PD7</text>
<text x="32.4" y="115.2">VCC</text>
<text x="190.1" y="119">ATmega168PA-AU</text>
<text x="190.1" y="116.4">U1</text>
<text x="260.3" y="120.2">R8</text>
<text x="260.4" y="122.8">1k</text>
<text x="269.4" y="123">D5</text>
<text x="35.2" y="129.3" transform="rotate(-90 35.2 129.3)">VCC</text>
<text x="38.6" y="130.4">MISO</text>
<text x="185.9" y="127.9">GND</text>
<text x="260.3" y="129.1">R9</text>
<text x="260.4" y="131.7">1k</text>
<text x="268.6" y="128.1">RED</text>
<text x="269.4" y="131.9">D6</text>
<text x="16.8" y="135.5">AVR-ISP-6</text>
<text x="25.5" y="132.9">J1</text>
<text x="38.6" y="132.9">MOSI</text>
<text x="39.5" y="135.5">SCK</text>
<text x="208.3" y="136.8">H3</text>
<text x="232.4" y="134.2">H4</text>
<text x="232.4" y="136.8">MountingHole_Pad</text>
<text x="268.6" y="137">RED</text>
<text x="35.2" y="141.2" transform="rotate(-90 35.2 141.2)">GND</text>
<text x="39.8" y="138">~{RST}</text>
<text x="208.3" y="139.3">MountingHole_Pad</text>
<text x="259.7" y="138">R10</text>
<text x="260.4" y="140.6">1k</text>
<text x="269.4" y="140.8">D7</text>
<text x="203.7" y="149.5">GND</text>
<text x="227.8" y="146.9">GND</text>
<text x="259.7" y="146.9">R11</text>
<text x="260.4" y="149.5">1k</text>
<text x="268.6" y="145.9">RED</text>
<text x="269.4" y="149.7">D8</text>
<text x="32.3" y="153.3">GND</text>
<text x="195.6" y="150.7">H1</text>
<text x="195.6" y="153.3">MountingHole_Pad</text>
<text x="219.7" y="150.7">H2</text>
<text x="219.7" y="153.3">MountingHole_Pad</text>
<text x="268.6" y="154.8">RED</text>
<text x="163.1" y="161.6">SW2</text>
<text x="80.7" y="167.2">SW_DIP_x05</text>
<text x="84.3" y="164.7">SW1</text>
<text x="154.4" y="164.9">4k7</text>
<text x="160.9" y="168">Push_SW</text>
<text x="191" y="163.4">GND</text>
<text x="215.1" y="163.4">GND</text>
<text x="278.6" y="162.2">GND</text>
<text x="33" y="171.6">220R</text>
<text x="34.2" y="169.8">R6</text>
<text x="45.9" y="171.3">D4</text>
<text x="94.6" y="171.3">R12</text>
<text x="94.6" y="173.8">R13</text>
<text x="146.6" y="173.8">R18</text>
<text x="154.4" y="173.8">4k7</text>
<text x="163.1" y="170.5">SW3</text>
<text x="33" y="178.2">220R</text>
<text x="34.2" y="179.9">R7</text>
<text x="43.7" y="176.1">IR</text>
<text x="46.8" y="176.1">LED</text>
<text x="94.6" y="176.4">R14</text>
<text x="94.6" y="178.9">R15</text>
<text x="160.9" y="176.9">Push_SW</text>
<text x="163.1" y="179.4">SW4</text>
<text x="51.3" y="182.5">GND</text>
<text x="94.6" y="181.5">R16</text>
<text x="146.6" y="182.7">R19</text>
<text x="154.4" y="182.7">4k7</text>
<text x="160.9" y="185.8">Push_SW</text>
<text x="74.2" y="192.6">GND</text>
<text x="172" y="193.9">GND</text>
</g>
<g font-size="1.8" fill="#0000c2">
<text x="108.5" y="20.7">3V</text>
<text x="54.6" y="170">PRG</text>
</g>
<g font-size="1.8" fill="#a90000">
<text x="238.1" y="23.9">2</text>
<text x="245.7" y="21.3">1</text>
<text x="245.7" y="26.4">3</text>
<text x="238.1" y="34">5</text>
<text x="245.7" y="31.5">4</text>
<text x="187.7" y="41.3" transform="rotate(-90 187.7 41.3)">4</text>
<text x="190.2" y="42" transform="rotate(-90 190.2 42)">18</text>
<text x="245.7" y="36.6">6</text>
<text x="172.7" y="46.7">20</text>
<text x="200.6" y="46.7">12</text>
<text x="172.7" y="51.8">19</text>
<text x="200.6" y="49.3">13</text>
<text x="200.6" y="51.8">14</text>
<text x="172.7" y="54.4">22</text>
<text x="200.6" y="54.4">15</text>
<text x="200.6" y="56.9">16</text>
<text x="200.6" y="59.4">17</text>
<text x="73.4" y="64.2" transform="rotate(-90 73.4 64.2)">3</text>
<text x="201.2" y="62">7</text>
<text x="201.2" y="64.5">8</text>
<text x="66.6" y="67.1">1</text>
<text x="73.4" y="71.8" transform="rotate(-90 73.4 71.8)">2</text>
<text x="200.6" y="69.6">23</text>
<text x="200.6" y="72.1">24</text>
<text x="200.6" y="74.7">25</text>
<text x="200.6" y="77.2">26</text>
<text x="200.6" y="79.8">27</text>
<text x="200.6" y="82.3">28</text>
<text x="200.6" y="84.8">29</text>
<text x="200.6" y="89.9">30</text>
<text x="200.6" y="92.5">31</text>
<text x="200.6" y="95">32</text>
<text x="201.2" y="97.5">1</text>
<text x="201.2" y="100.1">2</text>
<text x="200.6" y="105.2">10</text>
<text x="200.6" y="107.7">11</text>
<text x="201.2" y="102.6">9</text>
<text x="187.7" y="115" transform="rotate(-90 187.7 115)">3</text>
<text x="34" y="123.9" transform="rotate(-90 34 123.9)">2</text>
<text x="45" y="129.3">1</text>
<text x="45" y="131.8">4</text>
<text x="45" y="134.4">3</text>
<text x="45" y="136.9">5</text>
<text x="34" y="144.2" transform="rotate(-90 34 144.2)">6</text>
<text x="80.6" y="171.2">1</text>
<text x="80.6" y="173.7">2</text>
<text x="90.1" y="171.2">10</text>
<text x="90.7" y="173.7">9</text>
<text x="80.6" y="176.3">3</text>
<text x="80.6" y="178.8">4</text>
<text x="90.7" y="176.3">8</text>
<text x="90.7" y="178.8">7</text>
<text x="80.6" y="181.4">5</text>
<text x="90.7" y="181.4">6</text>
</g>
<g font-size="1.8" fill="#989898">
<text x="93.9" y="29.8">D9</text>
<text x="89.5" y="31.6">Backup_LED</text>
<text x="89.5" y="45.6">Backup_LED</text>
<text x="93.3" y="43.8">D10</text>
<text x="93.3" y="59">D11</text>
<text x="89.5" y="60.8">Backup_LED</text>
<text x="41.3" y="167">Backup_LED</text>
<text x="45" y="168.8">D12</text>
</g>
<g font-size="1.8" fill="#0f0f0f">
<text x="207.6" y="46.6">S_LED1</text>
<text x="207.6" y="51.7">S_LED3</text>
<text x="207.6" y="49.2">S_LED2</text>
<text x="207.3" y="54.3">MOSI</text>
<text x="207.3" y="56.8">MISO</text>
<text x="208.1" y="59.3">SCK</text>
<text x="45.7" y="67">CMD_LEDS</text>
<text x="205.3" y="69.5">SW_START</text>
<text x="204.8" y="72">ADDR_0</text>
<text x="204.8" y="74.6">ADDR_1</text>
<text x="204.8" y="77.1">ADDR_2</text>
<text x="204.8" y="82.2">ADDR_4</text>
<text x="204.8" y="79.7">ADDR_3</text>
<text x="229" y="84.7">RESET</text>
<text x="205.7" y="92.4">SW_PROG</text>
<text x="206" y="94.9">SW_STOP</text>
<text x="206.2" y="97.4">PRG_LED</text>
<text x="204.8" y="102.5">CMD_LEDS</text>
<text x="247.6" y="124.1">S_LED1</text>
<text x="51.1" y="131.7">MOSI</text>
<text x="51.1" y="129.2">MISO</text>
<text x="49.9" y="136.8">RESET</text>
<text x="51.9" y="134.3">SCK</text>
<text x="247.6" y="133">S_LED2</text>
<text x="247.6" y="141.9">S_LED3</text>
<text x="247.6" y="150.8">MOSI</text>
<text x="135.9" y="164.8">SW_START R17</text>
<text x="19" y="172.4">PRG_LED</text>
<text x="108.3" y="171.1">ADDR_0</text>
<text x="108.3" y="173.6">ADDR_1</text>
<text x="135.9" y="173.6">SW_STOP</text>
<text x="108.3" y="176.2">ADDR_2</text>
<text x="108.3" y="178.7">ADDR_3</text>
<text x="108.3" y="181.3">ADDR_4</text>
<text x="135.9" y="182.5">SW_PROG</text>
</g>
</svg>
